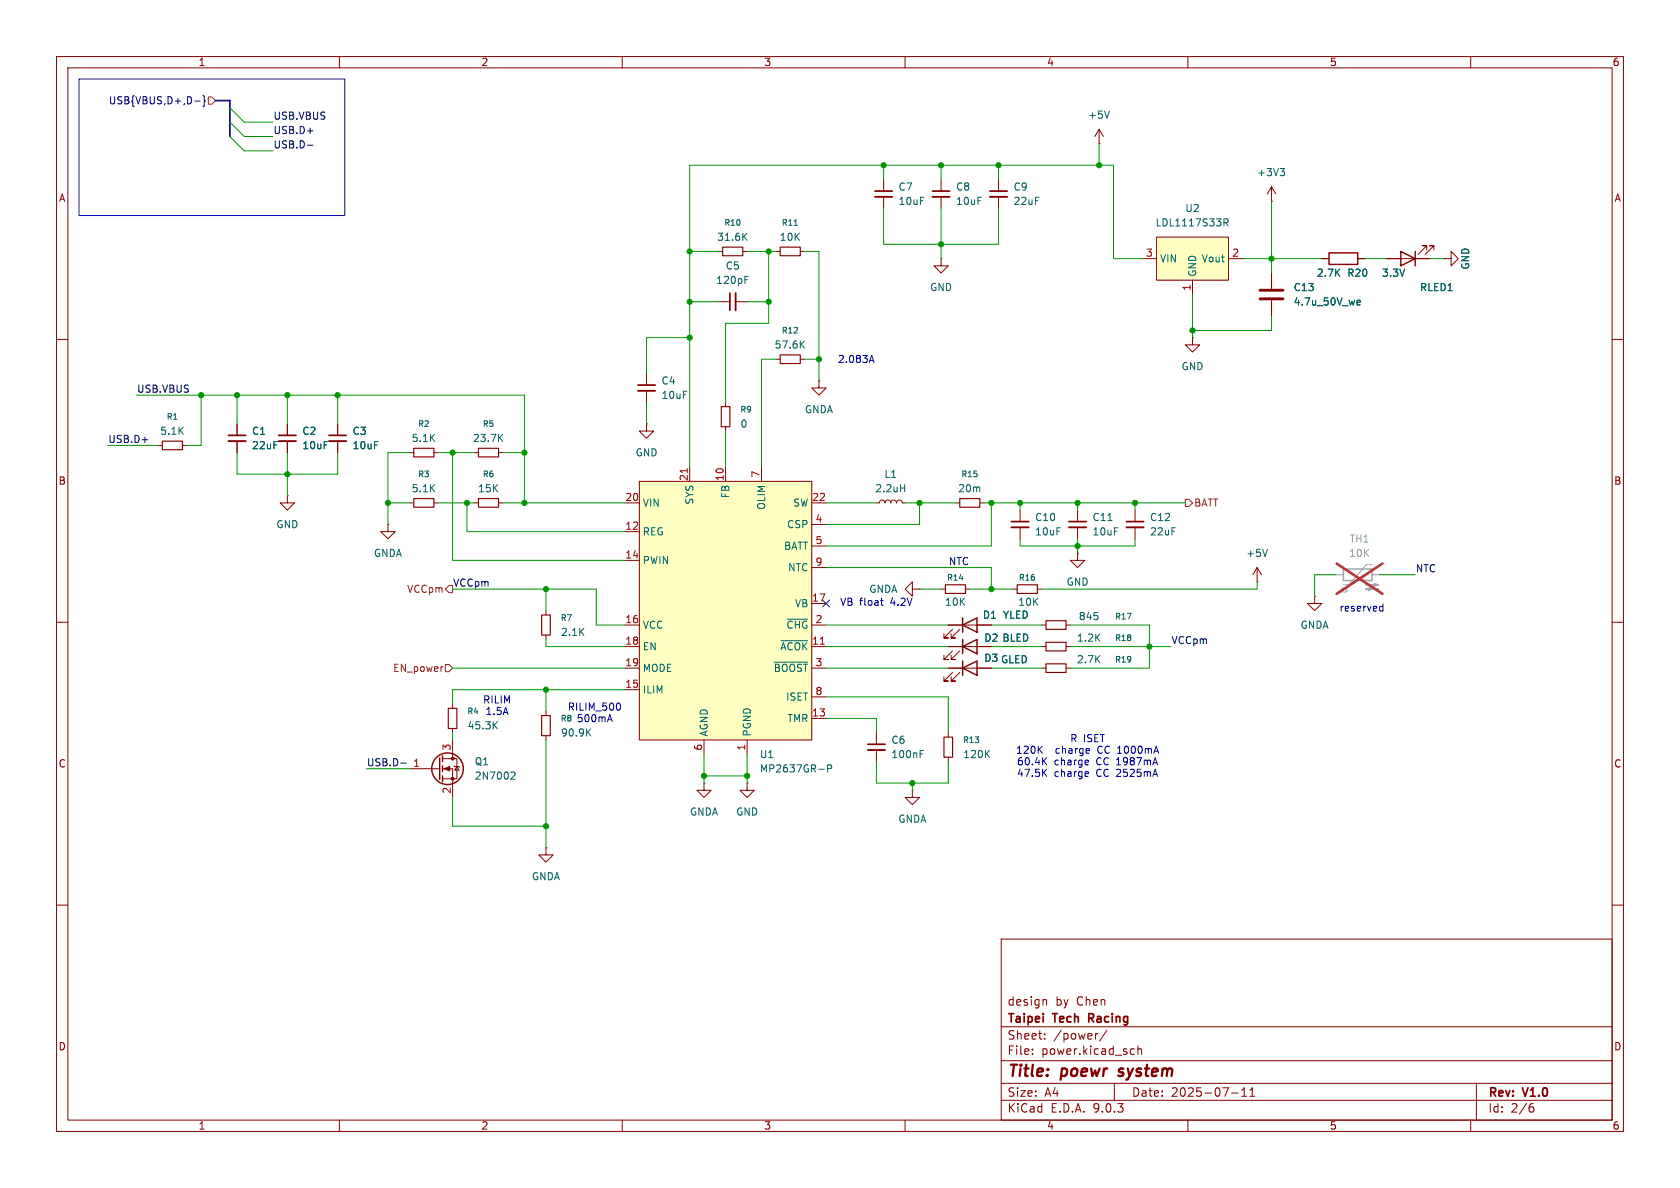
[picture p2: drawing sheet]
<svg xmlns="http://www.w3.org/2000/svg" width="297mm" height="210mm" viewBox="0 0 297 210" stroke-linecap="round" stroke-linejoin="round" font-family="sans-serif">
<g fill="none" stroke="#840000" stroke-width=".18">
<path d="M10 10h277v190h-277zM12 12h273v186h-273zM60 10v2M110 10v2M160 10v2M210 10v2M260 10v2M166.4 31.8v2M166.4 34.8v2M10 60h2M285 60h2M10 110h2"/>
<path d="M285 110h2M10 160h2M177 166h108v32h-108zM184.6 176.7l.4 .1v.1v.8M285 160h2M60 198v2M110 198v2M160 198v2M177 194.5h108M177 191.5h108M177 187.5h108M177 181.5h108"/>
<path d="M182.5 186.3v.1M182.5 185.5v.1M184.7 183.6v.1M184.7 182.8v.1M194.1 182.7l-.3 .1M195.7 182.1l-1.3 2M197 191.5v3M200.1 185.4l.4 .1M200.5 186.3l-.4 .1M201.2 185.5l.2-.1 .3 .1 .1 .9M201.2 184.9v1.5M210 198v2"/>
<path d="M217.7 193.2h1.2M219.5 193.8h.9M219.5 192.7l.5-.4v1.5M221 193.8h.8M221 192.7l.4-.4v1.5M260 198v2M261 191.5v6.5M270.6 195.7h.4l.2 .3-.1 .5-.5 .1M271 195.1l-.4 .1"/>
</g>
<path d="M197.7 190.1l.2 .1M197.9 189l-.1 .3 .1 .1" fill="none" stroke="#840000" stroke-width=".4"/>
<path d="M164.8 33.8h3.1M192.5 180h.6M193.1 179.2h-.6v1.5" fill="none" stroke="#840000" stroke-width=".3"/>
<path d="M164.8 34.8h3.1" fill="none" stroke="#840000" stroke-width=".33"/>
<path d="M204.5 41.9h12.7v7.6h-12.7z" fill="#ffffc2"/>
<g fill="none" stroke="#840000" stroke-width=".18">
<path d="M194.3 25.4h.1M194.3 22.9l-.8 1.2M194.3 22.9l.8 1.2M194.3 22.9v2.5M137.2 44.5h.7M141.5 44.5h.7M201.9 45.7h2.6M204.5 41.9h12.7v7.6h-12.7zM210.8 49.5v2.6M217.2 45.7h2.5M114.3 74.9v1.3h1.3l-1.3 1.3-1.3-1.3h1.3M114.3 74.9h.1"/>
<path d="M114.3 66v2.1M114.3 69.1v2M144.8 67.3v1.3h1.2l-1.2 1.3-1.3-1.3h1.3M144.8 67.3h.1M154.9 88.9h.5l.2-.4 .4-.1 .3 .1 .2 .4 .1-.4 .4-.1 .3 .1 .2 .4 .1-.4 .4-.1 .3 .1 .2 .4 .1-.4 .4-.1 .4 .1 .1 .4h.5M168.9 88.9h.8M173.2 88.9h.8M190.5 90.2v2M190.5 93.2v2.1M161.3 104.1v-1.2l-1.3 1.2 1.3 1.3v-1.3h1.3M162.6 104.1h.1M166.4 104.1h.7"/>
<path d="M170.7 104.1h.7M184.1 118.1h.8M188.5 118.1h.7M124.5 138.4v1.3h1.2l-1.2 1.3-1.3-1.3h1.3M124.5 138.4h.1M154.9 129.5v2.1M154.9 132.6v2M167.6 129.5v.8M167.6 133.9v.7"/>
</g>
<path d="M196.1 19.6l-.4 1.3M140.4 39.8h.6M216.4 39.3h.6l.1-.2-.1-.3-.6-.1v1.2M216.7 39.3l.4 .6M159.2 86.3h.7M159.9 85.7v1.2M195.9 92h.7M162.7 133.3h.4M162.7 132.7h.6M174.4 133.2l.5 .7M174.9 132.7l-.7 .7" fill="none" stroke="#006464" stroke-width=".18"/>
<path d="M112.8 68.1h3M189 92.2h3M153.4 131.6h3.1" fill="none" stroke="#840000" stroke-width=".3"/>
<path d="M112.8 69.1h3M189 93.2h3M153.4 132.6h3.1" fill="none" stroke="#840000" stroke-width=".33"/>
<path d="M137.9 43.7h3.6v1.5h-3.6zM169.7 88.1h3.5v1.6h-3.5zM167.1 103.4h3.6v1.5h-3.6zM184.9 117.3h3.6v1.6h-3.6zM166.9 130.3h1.5v3.6h-1.5z" fill="none" stroke="#840000" stroke-width=".2"/>
<path d="M113 85.1h30.5v45.7h-30.5z" fill="#ffffc2"/>
<g fill="none" stroke="#840000" stroke-width=".18">
<path d="M156.2 31.8v2M156.2 34.8v2M176.5 31.8v2M176.5 34.8v2M224.8 35.6h.1M224.8 33l-.8 1.3M224.8 33l.8 1.3M224.8 33v2.6M127 53.3h2M127 44.5h.8M130 53.3h2.1M131.3 44.5h.8"/>
<path d="M166.4 45.7v1.3h1.2l-1.2 1.3-1.3-1.3h1.3M166.4 45.7h.1M210.8 59.7v1.3h1.3l-1.3 1.2-1.3-1.2h1.3M210.8 59.7h.1M224.8 48.3v2.8M224.8 53.1v2.8M233.7 45.7h1.2M240 45.7h1.3M245.1 45.7h7.6M252.2 44.2v-.8h-.7h.7l-1.5 1.6M253.5 44.2v-.8h-.8h.8l-1.5 1.6M255.3 45.7h1.2v1.3l1.3-1.3-1.3-1.2v1.2"/>
<path d="M255.3 45.7h.1M27.9 78.7h.8M32.3 78.7h.7M41.9 74.9v2.1M41.9 78v2M50.8 74.9v2.1M50.8 78v2M59.7 74.9v2.1M59.7 78v2M128.3 71.1v.8M128.3 75.4v.8M137.2 63.5h.7"/>
<path d="M141.5 63.5h.7M50.8 87.6v1.3h1.3l-1.3 1.3-1.3-1.3h1.3M50.8 87.6h.1M68.6 92.7v1.3h1.2l-1.2 1.3-1.3-1.3h1.3M68.6 92.7h.1M72.4 88.9h.8M72.4 80h.8M76.7 88.9h.8M76.7 80h.8M83.8 88.9h.8M83.8 80h.8M88.1 88.9h.8"/>
<path d="M88.1 80h.8M110.5 88.9h2.5M110.5 94h2.5M110.5 99.1h2.5M113 85.1h30.5v45.7h-30.5zM121.9 82.6v2.5M128.3 82.6v2.5M134.6 82.6v2.5M143.5 88.9h2.5M143.5 92.7h2.5M143.5 96.5h2.5M180.3 90.2v2"/>
<path d="M180.3 93.2v2.1M190.5 97.8v1.3h1.3l-1.3 1.2-1.3-1.2h1.3M190.5 97.8h.1M200.7 90.2v2M200.7 93.2v2.1M96.5 108v.7M96.5 112.3v.7M110.5 110.5h2.5M110.5 114.3h2.5M110.5 118.1h2.5M143.5 110.5h2.5M143.5 114.3h2.5"/>
<path d="M143.5 118.1h2.5M143.5 100.3h2.5M143.5 106.7h2.5M167.6 110.5h7.7M167.6 114.3h7.7M167.6 118.1h7.7M168.4 118.9l-1.5 1.5h.7h-.7v-.8M168.4 115.1l-1.5 1.5h.7h-.7v-.8M168.4 111.3l-1.5 1.5h.7h-.7v-.8M169.7 118.9l-1.6 1.5h.8h-.8v-.8M169.7 115.1l-1.6 1.5h.8h-.8v-.8M169.7 111.3l-1.6 1.5h.8h-.8v-.8"/>
<path d="M179.1 104.1h.7M183.4 104.1h.7M184.1 110.5h.8M184.1 114.3h.8M188.5 110.5h.7M188.5 114.3h.7M222.2 102.9h.1M222.2 100.3l-.7 1.3M222.2 100.3l.8 1.3M222.2 100.3v2.6M232.4 105.4v1.3h1.3l-1.3 1.3-1.3-1.3h1.3M232.4 105.4h.1"/>
<path d="M72.4 135.9h5.3M78.2 134.1h2.6v3.6h-2.6M78.2 135.9h1.8v5.1M80 124.5v.7M80 128.8v.7M80 130.8v3.3M80.3 135.4l.1 .1h.8l.1 .1M80.8 135.5l.4 .6h-.8zM96.5 125.7v.8M96.5 130v.8M110.5 121.9h2.5M124.5 130.8v2.6"/>
<path d="M132.1 138.4v1.3h1.2l-1.2 1.3-1.3-1.3h1.3M132.1 138.4h.1M132.1 130.8v2.6M143.5 123.2h2.5M143.5 127h2.5M161.3 139.7v1.3h1.3l-1.3 1.2-1.3-1.2h1.3M161.3 139.7h.1M96.5 149.9v1.2h1.3l-1.3 1.3-1.3-1.3h1.3M96.5 149.9h.1"/>
</g>
<path d="M121.5 82.9v.7M145 113.9h.7" fill="none" stroke="#a90000" stroke-width=".18"/>
<g fill="none" stroke="#006464" stroke-width=".18">
<path d="M226.3 29.8h.8l-.4 .5M226.8 30.3l.3 .2v.3l-.3 .3M131.5 41.8l.5 .7M131.7 49.4h.4M131.7 48.8h.6M132 41.2l-.7 .7M240 53.9h.4M240 53.1h.3l.2 .3-.6 .1M88.3 77.3l.6 .7M88.9 76.8l-.8 .7M141.7 60.8l.5 .7M142.2 60.3l-.7 .7"/>
<path d="M224.1 97.1l-.5 1.3M136.9 117.1h5.9M138.1 113.3h4.7M139.2 109.4h3.6M87.4 128.1l.5 .7M87.9 127.6l-.7 .7M90.5 136.5h.4l.2 .3-.8 .9h.8M103.9 129.4l.5 .7M104.4 128.8l-.7 .8M146.3 135.9l.6-.1 .1-.2v-.3l-.7-.1v1.3"/>
</g>
<path d="M154.7 33.8h3M175 33.8h3.1M129 51.8v3.1M40.4 77h3M49.3 77h3M58.2 77h3M178.8 92.2h3.1M199.1 92.2h3.1" fill="none" stroke="#840000" stroke-width=".3"/>
<path d="M154.7 34.8h3M175 34.8h3.1M130 51.8v3.1M40.4 78h3M49.3 78h3M58.2 78h3M178.8 93.2h3.1M199.1 93.2h3.1" fill="none" stroke="#840000" stroke-width=".33"/>
<g fill="none" stroke="#840000" stroke-width=".2">
<path d="M127.8 43.7h3.5v1.5h-3.5zM28.7 78h3.6v1.5h-3.6zM73.2 79.2h3.5v1.6h-3.5zM84.6 79.2h3.5v1.6h-3.5zM127.5 71.9h1.5v3.5h-1.5zM137.9 62.7h3.6v1.6h-3.6zM73.2 88.1h3.5v1.6h-3.5zM84.6 88.1h3.5v1.6h-3.5zM95.8 108.7h1.5v3.6h-1.5zM179.8 103.4h3.6v1.5h-3.6zM184.9 113.5h3.6v1.6h-3.6zM184.9 109.7h3.6v1.6h-3.6z"/>
<path d="M79.2 125.2h1.6v3.6h-1.6zM95.8 126.5h1.5v3.5h-1.5z"/>
</g>
<g fill="none" stroke="#840000" stroke-width=".25">
<path d="M234.9 44.7h5.1v2h-5.1zM247.6 44.5l2.6 1.2-2.6 1.3zM250.2 44.5v2.5M170.2 118.1l2.5-1.3v2.6zM170.2 114.3l2.5-1.3v2.6zM170.2 110.5l2.5-1.3v2.6zM170.2 109.2v2.6M170.2 113v2.6M170.2 116.8v2.6M77.7 134v3.8M78.2 133.6v1M78.2 135.4v1"/>
<path d="M78.2 137.2v1"/>
<circle cx="79.1" cy="135.9" r="2.79"/>
</g>
<path d="M242.6 99.8h-1l-3.1 3.6h-1M236.2 101.6h1.3M237.2 103.8l.3 .3v.3M237.5 104.4l-.3 .2-.2-.2 .2-.3h.7l.2 .2v.3l-.5 .2M242.6 101.6h1.2" fill="none" stroke="#a1a1a1" stroke-width=".18"/>
<g fill="#a1a1a1" stroke="#a1a1a1" stroke-width=".18">
<path d="M241.4 104.1l.8-.2v.5l-.8-.3h2.3z"/>
<path d="M241.4 103.4h2.3l-.7 .2v-.5l.7 .3z"/>
</g>
<path d="M237.5 100.6h5.1v2h-5.1z" fill="none" stroke="#a1a1a1" stroke-width=".25"/>
<path d="M236.3 99.6l8.1 5.4M244.4 99.6l-8.1 5.4" fill="none" stroke="#e12e31" stroke-width=".46"/>
<path d="M222.8 51.3h4M222.8 52.8h4" fill="none" stroke="#840000" stroke-width=".51"/>
<g fill="#840000" stroke="#840000" stroke-width=".18">
<path d="M78.5 135.9l1-.4v.8z"/>
<circle cx="80" cy="134.1" r=".25"/>
<circle cx="80" cy="137.7" r=".25"/>
</g>
<path d="M36.8 17.1h.7l.6 .7-.6 .6h-.7zM209.5 88.3h.7l.6 .6-.6 .6h-.7zM78.2 117.8h.1M78.7 117.5h.7l.6 .6-.6 .6h-.7zM78.7 104.1l.7-.6h.6v1.3h-.6z" fill="none" stroke="#725600" stroke-width=".18"/>
<path d="M34.4 17.9h1M35.9 16.9l.2 .2v.6l.2 .2-.2 .2v.6l-.2 .1M145.4 106.1l1.3 1.2M146.7 106.1l-1.3 1.2" fill="none" stroke="#000084" stroke-width=".18"/>
<path d="M54.3 23.1h1M54.3 25.7h1M25.1 77.7h1M70.9 134.9h.9" fill="none" stroke="#0f0f0f" stroke-width=".18"/>
<path d="M38.1 17.8h2.5v6.3" fill="none" stroke="#000084" stroke-width=".3"/>
<g fill="none" stroke="#009600" stroke-width=".18">
<path d="M40.6 19.1l2.6 2.5h5.1M40.6 21.6l2.6 2.5h5.1M40.6 24.1l2.6 2.6h5.1M156.2 36.8v6.4h20.3v-6.4M156.2 29.2v2.6M166.4 29.2v2.6M166.4 36.8v8.9M176.5 29.2v2.6M194.3 25.4v3.8M224.8 35.6v12.7M121.9 44.5h5.1M121.9 53.3h5.1"/>
<path d="M121.9 59.7h-7.6v6.3M132.1 44.5h5.1M132.1 53.3h3.8M135.9 44.5v12.7h-7.6v13.9M142.2 44.5h2.6v22.8M201.9 45.7h-5.1v-16.5h-74.9v53.4M210.8 52.1v7.6M219.7 45.7h14M224.8 55.9v2.5h-14M241.3 45.7h3.8M252.7 45.7h2.6M19 78.7h8.9"/>
<path d="M24.1 69.9h68.6v19M35.6 69.9v8.8h-2.6M41.9 69.9v5M50.8 69.9v5M59.7 69.9v5M114.3 71.1v3.8M128.3 76.2v6.4M137.2 63.5h-2.6v19.1M142.2 63.5h2.6M41.9 80v3.8h17.8v-3.8M50.8 80v7.6M68.6 88.9h3.8"/>
<path d="M72.4 80h-3.8v12.7M77.5 88.9h6.3M77.5 80h6.3M80 80v19.1h30.5M82.5 88.9v5.1h28M88.9 88.9h21.6M88.9 80h3.8M146 88.9h8.9M160 88.9h8.9M162.6 88.9v3.8h-16.6M174 88.9h35.5M175.3 88.9v7.6h-29.3"/>
<path d="M180.3 95.3v1.2h20.4v-1.2M180.3 88.9v1.3M190.5 88.9v1.3M190.5 95.3v2.5M200.7 88.9v1.3M80 118.1h30.5M80 104.1h25.4v6.4h5.1M96.5 113v1.3h14M96.5 104.1v3.9M146 118.1h21.6M146 114.3h21.6M146 110.5h21.6"/>
<path d="M146 100.3h29.3v3.8M162.6 104.1h3.8M171.4 104.1h7.7M175.3 118.1h8.8M175.3 114.3h8.8M175.3 110.5h8.8M189.2 110.5h14v7.6h-14M189.2 114.3h17.8M222.2 102.9v1.2h-38.1M236.2 101.6h-3.8v3.8M243.8 101.6h6.4M64.8 135.9h7.6"/>
<path d="M80 129.5v1.3M96.5 121.9v3.8M96.5 130.8v19.1M110.5 121.9h-30.5v2.6M124.5 133.4v5M124.5 137.2h7.6M132.1 133.4v5M146 123.2h21.6v6.3M146 127h8.9v2.5M154.9 134.6v3.8h12.7v-3.8M161.3 138.4v1.3M80 141v5.1h16.5"/>
</g>
<g fill="none" stroke="#0000c2" stroke-width=".18">
<path d="M14 14h47v24.1h-47zM153.8 63.7h.6M154.1 62.8l.4 1.3M155.7 106.2h.4M155.8 106.8l.3 .2M244 108h.5M244 107.2h.5M244.5 106.8v1.2M107.5 127.2h.6M107.8 126.3l.4 1.3M109.4 124.3a.79 .79 0 0 1 0 1.2M183.7 132.4l.6 .8"/>
<path d="M184.3 131.9l-.8 .7M184.5 134.5l.6 .7M184.5 136.5l.6 .8M185.1 133.9l-.8 .8M185.1 136l-.8 .7M192.2 136.4l.2 .3-.6 .1M192.4 135.1l-.2 .1M192.4 134.4v.3l-.6 .1M192.4 137.2l-.2 .1"/>
</g>
<g fill="#009600" stroke="#009600" stroke-width=".18">
<circle cx="135.9" cy="53.3" r=".46"/>
<circle cx="176.5" cy="29.2" r=".46"/>
<circle cx="166.4" cy="29.2" r=".46"/>
<circle cx="135.9" cy="44.5" r=".46"/>
<circle cx="121.9" cy="59.7" r=".46"/>
<circle cx="121.9" cy="53.3" r=".46"/>
<circle cx="156.2" cy="29.2" r=".46"/>
<circle cx="166.4" cy="43.2" r=".46"/>
<circle cx="161.3" cy="138.4" r=".46"/>
<circle cx="203.2" cy="114.3" r=".46"/>
<circle cx="175.3" cy="104.1" r=".46"/>
<circle cx="144.8" cy="63.5" r=".46"/>
<circle cx="162.6" cy="88.9" r=".46"/>
<circle cx="194.3" cy="29.2" r=".46"/>
<circle cx="210.8" cy="58.4" r=".46"/>
<circle cx="175.3" cy="88.9" r=".46"/>
<circle cx="180.3" cy="88.9" r=".46"/>
<circle cx="190.5" cy="88.9" r=".46"/>
<circle cx="200.7" cy="88.9" r=".46"/>
<circle cx="190.5" cy="96.5" r=".46"/>
<circle cx="224.8" cy="45.7" r=".46"/>
<circle cx="59.7" cy="69.9" r=".46"/>
<circle cx="50.8" cy="69.9" r=".46"/>
<circle cx="68.6" cy="88.9" r=".46"/>
<circle cx="41.9" cy="69.9" r=".46"/>
<circle cx="82.5" cy="88.9" r=".46"/>
<circle cx="50.8" cy="83.8" r=".46"/>
<circle cx="96.5" cy="146.1" r=".46"/>
<circle cx="124.5" cy="137.2" r=".46"/>
<circle cx="132.1" cy="137.2" r=".46"/>
<circle cx="35.6" cy="69.9" r=".46"/>
<circle cx="92.7" cy="88.9" r=".46"/>
<circle cx="80" cy="80" r=".46"/>
<circle cx="96.5" cy="104.1" r=".46"/>
<circle cx="92.7" cy="80" r=".46"/>
<circle cx="96.5" cy="121.9" r=".46"/>
<circle cx="121.9" cy="44.5" r=".46"/>
</g>
<g font-size="2.8" fill="#840000">
<text x="178" y="190.9">Title:</text>
<text x="187.7" y="190.9">poewr</text>
<text x="198.6" y="190.9">system</text>
</g>
<g font-size="2.1" fill="#840000">
<text x="178" y="178">design</text>
<text x="186.6" y="178">by</text>
<text x="190.4" y="178">Chen</text>
<text x="178" y="184">Sheet:</text>
<text x="178" y="181.2">Taipei</text>
<text x="186.2" y="184">/power/</text>
<text x="186.3" y="181.2">Tech</text>
<text x="193.1" y="181.2">Racing</text>
<text x="178" y="186.7">File:</text>
<text x="184.1" y="186.7">power.kicad_sch</text>
<text x="178" y="196.9">KiCad</text>
<text x="178" y="194.1">Size:</text>
<text x="184.7" y="194.1">A4</text>
<text x="185.7" y="196.9">E.D.A.</text>
<text x="193.3" y="196.9">9.0.3</text>
<text x="200" y="194.1">Date:</text>
<text x="207" y="194.1">2025-07-11</text>
<text x="263" y="194.3">Rev:</text>
<text x="263" y="196.9">Id:</text>
<text x="267.1" y="196.9">2/6</text>
<text x="269.4" y="194.3">V1.0</text>
</g>
<g font-size="1.8" fill="#840000">
<text x="35" y="11.9">1</text>
<text x="85" y="11.9">2</text>
<text x="135" y="11.9">3</text>
<text x="185" y="11.9">4</text>
<text x="235" y="11.9">5</text>
<text x="285" y="11.9">6</text>
<text x="10.3" y="35.9">A</text>
<text x="285.3" y="35.9">A</text>
<text x="10.3" y="85.9">B</text>
<text x="285.3" y="85.9">B</text>
<text x="10.3" y="135.9">C</text>
<text x="285.3" y="135.9">C</text>
<text x="10.3" y="185.9">D</text>
<text x="285.3" y="185.9">D</text>
<text x="35" y="199.9">1</text>
<text x="85" y="199.9">2</text>
<text x="135" y="199.9">3</text>
<text x="185" y="199.9">4</text>
<text x="235" y="199.9">5</text>
<text x="285" y="199.9">6</text>
</g>
<text font-size="1.8" fill="#000084" x="19.1" y="18.6">USB{VBUS,D+,D-}</text>
<g font-size="1.8" fill="#0f0f0f">
<text x="48.3" y="23.8">USB.D+</text>
<text x="48.3" y="21.2">USB.VBUS</text>
<text x="48.3" y="26.3">USB.D-</text>
<text x="24.1" y="69.5">USB.VBUS</text>
<text x="19" y="78.4">USB.D+</text>
<text x="167.6" y="100">NTC</text>
<text x="250.2" y="101.3">NTC</text>
<text x="80" y="103.8">VCCpm</text>
<text x="207" y="114">VCCpm</text>
<text x="64.8" y="135.5">USB.D-</text>
</g>
<g font-size="1.8" fill="#006464">
<text x="192.3" y="21.2">+5V</text>
<text x="158.8" y="33.9">C7</text>
<text x="168.9" y="33.9">C8</text>
<text x="179.1" y="33.9">C9</text>
<text x="222.1" y="31.3">+3V3</text>
<text x="158.8" y="36.4">10uF</text>
<text x="168.9" y="36.4">10uF</text>
<text x="179.1" y="36.4">22uF</text>
<text x="204.2" y="40.2">LDL1117S33R</text>
<text x="209.4" y="37.7">U2</text>
<text x="126.7" y="42.8">31.6K</text>
<text x="128.2" y="47.9">C5</text>
<text x="137.8" y="42.8">10K</text>
<text x="205" y="46.6">VIN</text>
<text x="212.3" y="46.6">Vout</text>
<text x="259.9" y="47.8" transform="rotate(-90 259.9 47.8)">GND</text>
<text x="126.5" y="50.4">120pF</text>
<text x="164.3" y="51.7">GND</text>
<text x="211.7" y="49" transform="rotate(-90 211.7 49)">GND</text>
<text x="228.6" y="51.7">C13</text>
<text x="232.7" y="49.1">2.7K</text>
<text x="238.1" y="49.1">R20</text>
<text x="244.2" y="49.1">3.3V</text>
<text x="250.9" y="51.7">RLED1</text>
<text x="228.6" y="54.2">4.7u_50V_we</text>
<text x="136.8" y="61.8">57.6K</text>
<text x="208.8" y="65.6">GND</text>
<text x="116.8" y="68.2">C4</text>
<text x="116.8" y="70.7">10uF</text>
<text x="28.2" y="77.1">5.1K</text>
<text x="44.5" y="77.1">C1</text>
<text x="53.3" y="77.1">C2</text>
<text x="62.2" y="77.1">C3</text>
<text x="130.8" y="75.8">0</text>
<text x="142.2" y="73.3">GNDA</text>
<text x="44.5" y="79.6">22uF</text>
<text x="53.3" y="79.6">10uF</text>
<text x="62.2" y="79.6">10uF</text>
<text x="72.7" y="78.3">5.1K</text>
<text x="83.5" y="78.3">23.7K</text>
<text x="112.3" y="80.9">GND</text>
<text x="72.7" y="87.2">5.1K</text>
<text x="84.4" y="87.2">15K</text>
<text x="113.5" y="89.8">VIN</text>
<text x="122.8" y="89.3" transform="rotate(-90 122.8 89.3)">SYS</text>
<text x="129.1" y="88.2" transform="rotate(-90 129.1 88.2)">FB</text>
<text x="140.1" y="89.8">SW</text>
<text x="154.6" y="87.2">2.2uH</text>
<text x="156.3" y="84.7">L1</text>
<text x="169.3" y="87.2">20m</text>
<text x="48.8" y="93.6">GND</text>
<text x="113.5" y="94.8">REG</text>
<text x="135.5" y="90.2" transform="rotate(-90 135.5 90.2)">OLIM</text>
<text x="139" y="93.6">CSP</text>
<text x="182.9" y="92.3">C10</text>
<text x="182.9" y="94.8">10uF</text>
<text x="193" y="92.3">C11</text>
<text x="193" y="94.8">10uF</text>
<text x="203.2" y="92.3">C12</text>
<text x="203.2" y="94.8">22uF</text>
<text x="66" y="98.7">GNDA</text>
<text x="113.5" y="99.9">PWIN</text>
<text x="138.5" y="97.4">BATT</text>
<text x="139.2" y="101.2">NTC</text>
<text x="220.2" y="98.7">+5V</text>
<text x="140.4" y="107.5">VB</text>
<text x="153.6" y="105">GNDA</text>
<text x="167" y="107.3">10K</text>
<text x="179.9" y="107.3">10K</text>
<text x="188.5" y="103.7">GND</text>
<text x="99.1" y="112.6">2.1K</text>
<text x="113.5" y="111.4">VCC</text>
<text x="138.9" y="111.4">~{CHG}</text>
<text x="173.7" y="109.6">D1</text>
<text x="173.9" y="113.6">D2 BLED</text>
<text x="177.2" y="109.6">YLED</text>
<text x="190.3" y="113.6">1.2K</text>
<text x="190.6" y="109.8">845</text>
<text x="229.8" y="111.4">GNDA</text>
<text x="113.5" y="115.2">EN</text>
<text x="113.5" y="119">MODE</text>
<text x="136.7" y="119">~{BOOST}</text>
<text x="137.8" y="115.2">~{ACOK}</text>
<text x="173.9" y="117.2">D3 GLED</text>
<text x="190.3" y="117.4">2.7K</text>
<text x="113.5" y="122.8">ILIM</text>
<text x="138.9" y="124.1">ISET</text>
<text x="82.6" y="129.1">45.3K</text>
<text x="99.1" y="130.4">90.9K</text>
<text x="125.3" y="130.3" transform="rotate(-90 125.3 130.3)">AGND</text>
<text x="132.9" y="130.3" transform="rotate(-90 132.9 130.3)">PGND</text>
<text x="139.1" y="127.9">TMR</text>
<text x="157.5" y="131.7">C6</text>
<text x="83.8" y="135.5">Q1</text>
<text x="134.2" y="134.2">U1</text>
<text x="134.2" y="136.8">MP2637GR-P</text>
<text x="157.5" y="134.2">100nF</text>
<text x="170.2" y="134.2">120K</text>
<text x="83.8" y="138">2N7002</text>
<text x="121.9" y="144.4">GNDA</text>
<text x="130" y="144.4">GND</text>
<text x="158.7" y="145.6">GNDA</text>
<text x="93.9" y="155.8">GNDA</text>
</g>
<g font-size="1.8" fill="#a90000">
<text x="202.5" y="45.5">3</text>
<text x="217.7" y="45.5">2</text>
<text x="210.6" y="51.5" transform="rotate(-90 210.6 51.5)">1</text>
<text x="110.4" y="88.6">20</text>
<text x="121.7" y="85.1" transform="rotate(-90 121.7 85.1)">21</text>
<text x="128" y="85.1" transform="rotate(-90 128 85.1)">10</text>
<text x="134.4" y="84.5" transform="rotate(-90 134.4 84.5)">7</text>
<text x="143.5" y="88.6">22</text>
<text x="110.4" y="93.7">12</text>
<text x="144.1" y="92.5">4</text>
<text x="110.4" y="98.8">14</text>
<text x="144.1" y="96.3">5</text>
<text x="144.1" y="100.1">9</text>
<text x="143.5" y="106.4">17</text>
<text x="110.4" y="110.2">16</text>
<text x="144.1" y="110.2">2</text>
<text x="110.4" y="114">18</text>
<text x="110.4" y="117.9">19</text>
<text x="143.5" y="114">11</text>
<text x="144.1" y="117.9">3</text>
<text x="110.4" y="121.7">15</text>
<text x="144.1" y="122.9">8</text>
<text x="143.5" y="126.7">13</text>
<text x="73" y="135.6">1</text>
<text x="79.8" y="132.8" transform="rotate(-90 79.8 132.8)">3</text>
<text x="124.2" y="132.8" transform="rotate(-90 124.2 132.8)">6</text>
<text x="131.8" y="132.8" transform="rotate(-90 131.8 132.8)">1</text>
<text x="79.8" y="140.4" transform="rotate(-90 79.8 140.4)">2</text>
</g>
<g font-size="1.8" fill="#0000c2">
<text x="148" y="64.4">2.083A</text>
<text x="148.4" y="107.3">VB float</text>
<text x="157.5" y="107.3">4.2V</text>
<text x="236.7" y="108.3">reserved</text>
<text x="85.3" y="124.6">RILIM</text>
<text x="100.3" y="125.8">RILIM_500</text>
<text x="85.7" y="126.6">1.5A</text>
<text x="101.8" y="127.9">500mA</text>
<text x="189.1" y="131.4">R ISET</text>
<text x="179.5" y="133.4">120K</text>
<text x="179.7" y="135.5">60.4K</text>
<text x="179.7" y="137.5">47.5K</text>
<text x="186.4" y="135.5">charge</text>
<text x="186.4" y="137.5">charge</text>
<text x="186.7" y="133.4">charge</text>
<text x="193.9" y="135.5">CC 1987mA</text>
<text x="193.9" y="137.5">CC 2525mA</text>
<text x="194.3" y="133.4">CC 1000mA</text>
</g>
<g font-size="1.8" fill="#725600">
<text x="211" y="89.8">BATT</text>
<text x="71.9" y="105">VCCpm</text>
<text x="69.4" y="119">EN_power</text>
</g>
<g font-size="1.8" fill="#989898">
<text x="238.4" y="98.7">10K</text>
<text x="238.5" y="96.1">TH1</text>
</g>
<g font-size="1.4" fill="#006464">
<text x="127.9" y="40.1">R10</text>
<text x="138.1" y="40.1">R11</text>
<text x="138.1" y="59.2">R12</text>
<text x="29.4" y="74.4">R1</text>
<text x="73.8" y="75.7">R2</text>
<text x="85.2" y="75.7">R5</text>
<text x="130.8" y="73.1">R9</text>
<text x="73.8" y="84.6">R3</text>
<text x="85.2" y="84.6">R6</text>
<text x="169.8" y="84.6">R15</text>
<text x="167.3" y="102.8">R14</text>
<text x="180" y="102.8">R16</text>
<text x="99" y="110">R7</text>
<text x="197" y="113.5">R18</text>
<text x="197" y="109.7">R17</text>
<text x="197" y="117.3">R19</text>
<text x="82.5" y="126.5">R4</text>
<text x="99" y="127.7">R8</text>
<text x="170.1" y="131.5">R13</text>
</g>
</svg>
